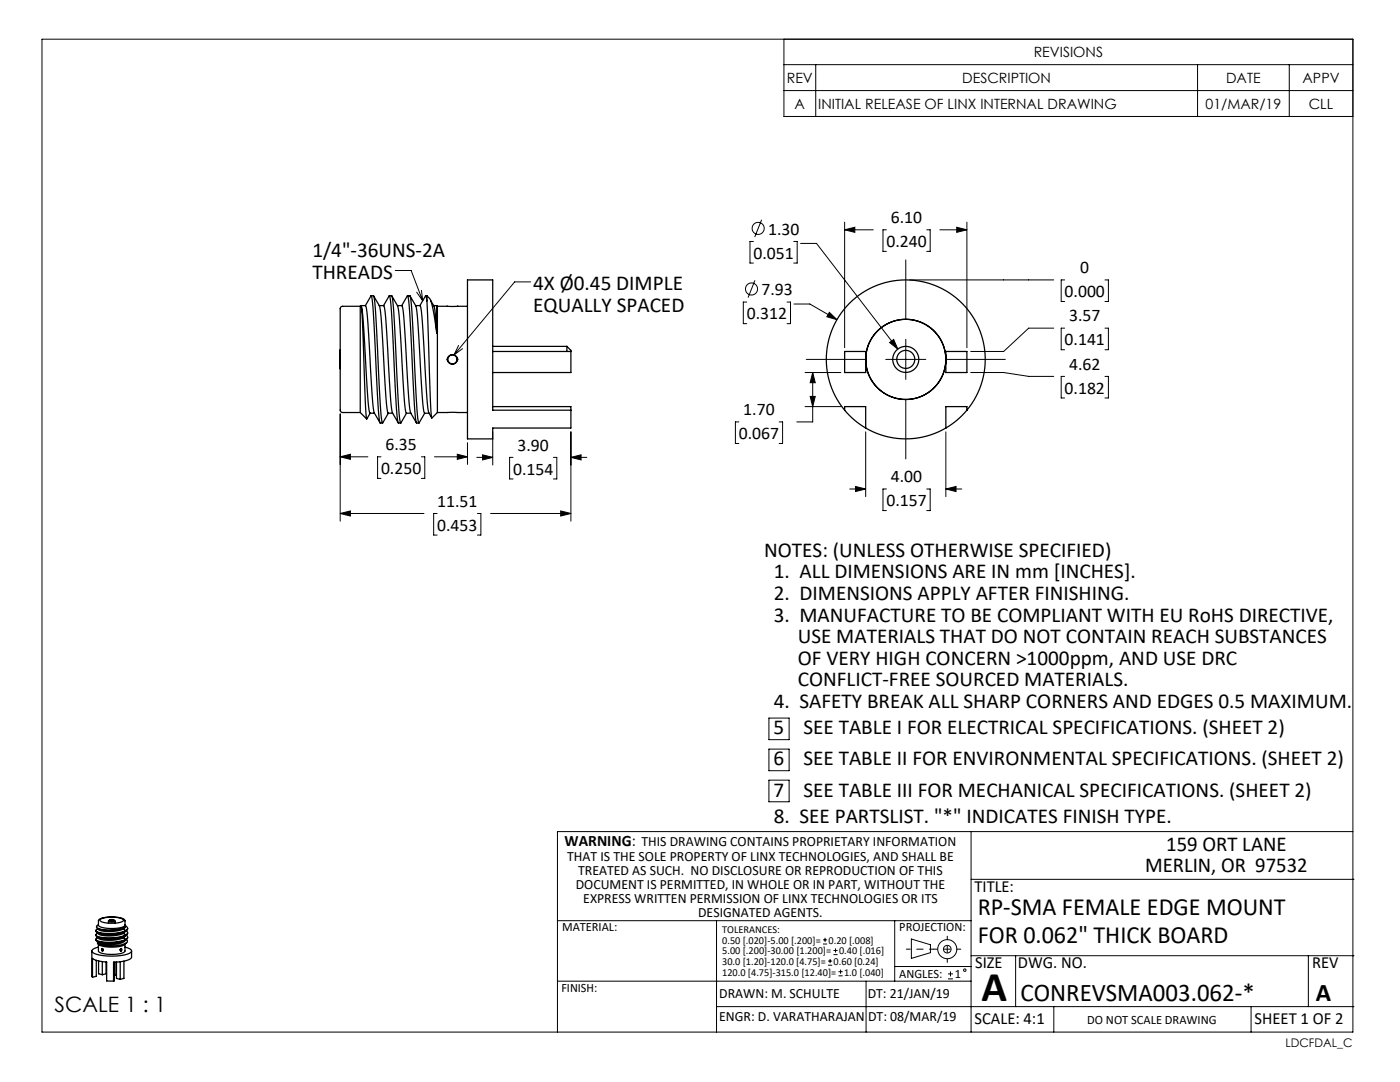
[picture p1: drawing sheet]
<svg xmlns="http://www.w3.org/2000/svg" width="279mm" height="216mm" viewBox="0 0 279 216" stroke-linecap="round" stroke-linejoin="round" font-family="sans-serif">
<g fill="none" stroke="#000" stroke-width=".2">
<path d="M8.4 7.8h261.6v198.1h-261.6zM156.4 7.8v15.4h113.6M156.4 12.9h113.6M156.4 18.1h113.6M162.8 12.9v10.3M239 12.9v10.3M257.3 12.9v10.3M78.9 54h3.1l2.4 6M83.2 58.3l1.2 1.7M84.1 57.9l.3 2.1M105.9 56.2h-3.2l-12.1 14.6M150.4 48.2h-.7v4.3h.7"/>
<path d="M150.7 55.9l-1.4 3.5M152 43.9l-1.4 3.4M158.4 48.2h.7v4.3h-.7M159.8 48.6h3.2l16.2 21.1M168.6 45.9h5.7M168.6 44.3v25.1M168.6 45.9l2-.6v1.1zM176.9 45.9h-.7v4.3h.7M180.8 51.9v11.8M181.5 55.9h28.8M184.9 45.9h.7v4.3h-.7M187.6 45.9h5.4"/>
<path d="M190.9 45.3l2.1 .6-2.1 .5zM193 44.3v25.1M212.5 55.9h-.7v4.3h.7M220.5 55.9h.7v4.3h-.7M91.5 68.9l-.9 1.9M92.3 69.6l-1.7 1.2M149 60.3h-.7v4.3h.7M157.1 60.3h.7v4.3h-.7M158.4 60.7h3.2l5.4 3.1M160.7 74.3h7.1M160.9 71.7h11.9M161.7 79.1h1l-.5 2z"/>
<path d="M162.2 74.3v9.9h-3.2M162.2 74.3l.5 2.1h-1zM165.5 62.3l1.5 1.5-2-.6zM176.8 71.7h8M177.5 68.4l.8-.7 .9 2zM180.8 67.7v8M180.8 79.7v11.9M188.8 71.7h11.8M193.7 74.3h6.6l5 .8h5M210.3 65.5h-5l-5 4.6h-6.6M212.5 65.5h-.7v4.3h.7M212.5 75.1h-.7v4.3h.7"/>
<path d="M220.5 65.5h.7v4.3h-.7M220.5 75.1h.7v4.3h-.7M67.9 82.6v21.4M67.9 91.2h5.5M67.9 91.2l2-.6v1.1zM76 91.2h-.6v4.3h.6M84.1 91.2h.7v4.3h-.7M86.7 91.2h6.6M91.3 90.6l2 .6-2 .5zM93.3 88.3v4.4M95.2 91.3h3.1M96.3 90.8l2 .5-2 .5z"/>
<path d="M98.3 86.2v6.6M102.4 91.3h-.7v4.3h.7M110.4 91.3h.7v4.3h-.7M113.9 86.2v17.8M113.9 91.3h3.2M113.9 91.3l2.1-.5v1zM147.5 84.2h-.7v4.3h.7M155.5 84.2h.7v4.3h-.7M160.7 81.1h7.1M169.6 97.6h3.2M170.7 97.1l2.1 .5-2.1 .5zM172.8 86.2v12.9"/>
<path d="M176.9 97.6h-.7v4.3h.7M184.9 97.6h.7v4.3h-.7M188.8 97.6h3.1M188.8 86.2v12.9M188.8 97.6l2-.5v1zM67.9 102.5h16.7M67.9 102.5l2-.5v1zM87.2 102.5h-.7v4.3h.7M95.3 102.5h.7v4.3h-.7M97.9 102.5h16M111.9 102l2 .5-2 .5zM153.5 143.3h4v4.3h-4z"/>
<path d="M153.5 149.5h4v4.3h-4zM153.5 155.7h4v4.3h-4zM193.8 165.9v40M193.8 175.5h76.4M270 165.9h-158.7v40M111.3 195.8h82.5M111.3 183.7h82.5M143 183.7v22.2M164.2 188.4h.9M164.2 187.5h.9M164.7 187.1v.9M165.3 192.6h.8"/>
<path d="M165.3 191.8h.8M165.7 191.4v.8M166.3 190.5h.9M166.3 189.7h.9M166.7 189.2v.9M167.3 194.7h.9M167.3 193.9h.9M167.8 193.5v.8M172.8 195.8v10.1M178.6 192.9h15.2M178.6 183.7v12.1M181.9 187.4l3.8 1.1v1.6l-3.8 1.1z"/>
<path d="M189.2 195.3h1M189.2 194.3h1M189.7 193.8v1M193.8 190.7h76.4M202.7 190.7v10.2M261.1 190.7v10.2M143 200.9h127.2M210.3 200.9v5M249.7 200.9v5"/>
<circle cx="150" cy="57.7" r="1.21"/>
<circle cx="151.3" cy="45.6" r="1.21"/>
<circle cx="189" cy="189.4" r="1.9"/>
<circle cx="189" cy="189.4" r=".76"/>
<circle cx="192.5" cy="193.6" r=".25"/>
</g>
<path d="M180.9 189.4h5.4M186.3 189.4h5.5" fill="none" stroke="#000" stroke-width=".2" stroke-dasharray="15.2 1.3 1.3 1.3" stroke-dashoffset="14.4"/>
<path d="M189 192v-5.2" fill="none" stroke="#000" stroke-width=".2" stroke-dasharray="15.2 1.3 1.3 1.3" stroke-dashoffset="14.5"/>
<path d="M67.9 102.5l2-.5v1zM111.9 102l2 .5-2 .5zM67.9 91.2l2-.6v1.1zM91.3 90.6l2 .6-2 .5zM96.3 90.8l2 .5-2 .5zM113.9 91.3l2.1-.5v1zM165.5 62.3l-.5 .9 2 .6zM170.7 97.1l2.1 .5-2.1 .5zM188.8 97.6l2-.5v1zM177.5 68.4l1.7 1.3-.9-2zM168.6 45.9l2-.6v1.1zM190.9 45.3l2.1 .6-2.1 .5zM162.2 74.3l.5 2.1h-1zM161.7 79.1h1l-.5 2z" fill="#000"/>
<g fill="none" stroke="#000" stroke-width=".25">
<path d="M74.1 59h.4a107.5 107.5 0 0 1 1 13.8l.5 9 .3 2.6 1.2-2h.9M74.6 59.1a6.9 6.9 0 0 1 1.5 4.8l.3 4.1a132.3 132.3 0 0 0 1 14.4h.1M77.7 59h.5a107.5 107.5 0 0 1 .9 13.8l.5 9 .4 2.6 1.1-2h.9M78.2 59.1a6.9 6.9 0 0 1 1.5 4.8l.3 4.1a132.8 132.8 0 0 0 1.1 14.4M81.3 59h.5a107.7 107.7 0 0 1 .9 13.8l.5 9 .4 2.6 1.2-2M81.8 59.1a6.9 6.9 0 0 1 1.6 4.8l.2 4.1a133.4 133.4 0 0 0 1.1 14.4M85 59h.2M85.2 59v1M85.2 59l.5 .5M85.7 59.5a19.8 19.8 0 0 1 1.4 6.5l.1 .4M86 60l.2 .4a2.74 2.74 0 0 1 .7 2l.3 4M93.3 55.9h5v25.9h15.6v3.6h-15.6v2.2h-5z"/>
<path d="M67.9 69.8l-.1 .1 .1 3.7M71.9 61.1h-3.6l-.3 .2-.1 .3v20.3l.1 .3 .4 .1h3.5M71.9 61.1v21.2M72 61l-.1 .1M72 61a299.7 299.7 0 0 1 .9 19.4l.3 3.2 .7-1.2M72 61h.9M72.1 61a107.1 107.1 0 0 1 1 13.2l.2 4.4a10.9 10.9 0 0 0 .5 3.8M72.9 61l1.2-2a39.5 39.5 0 0 1 .7 8.4v1.3a169.5 169.5 0 0 0 1.1 15.7h.4M72.9 61a21.8 21.8 0 0 1 .7 5.9v1.1a138.4 138.4 0 0 0 1.1 14.4M75.7 61h.9M76.5 61l1.2-2a39.5 39.5 0 0 1 .7 8.4l.1 1.3a169.3 169.3 0 0 0 1 15.7h.5M76.6 61a21.7 21.7 0 0 1 .6 5.9l.1 1.1a138.7 138.7 0 0 0 1 14.4"/>
<path d="M79.3 61h.9l1.1-2a39.5 39.5 0 0 1 .7 8.4l.1 1.3a169.5 169.5 0 0 0 1 15.7h.5M80.2 61a21.7 21.7 0 0 1 .6 5.9l.1 1.1a139.1 139.1 0 0 0 1.1 14.4M83.8 61a21.5 21.5 0 0 1 .7 5.9v1.1a139.4 139.4 0 0 0 1.1 14.4M85.2 60l.7 20.2 .3 3.2-.6-1M85.2 60l-.3-1-1.1 2h-.9M86.5 61h.7M87.2 61v5.4M87.2 61l.1 .1M87.3 61.1v21.2M87.3 61.1h1.9M89.2 61.1h.1M89.2 61.1h2.2"/>
<path d="M89.7 71a1.01 1.01 0 0 1 1.4 .1 1.01 1.01 0 0 1-.1 1.4 1.01 1.01 0 0 1-1.4-.1l-.4-.7zM91.3 61.1h.1M91.4 61.1h1.9M98.3 69.1h14.8M98.3 70.1h15.6M113.1 69.1v1M113.1 69.1l.8 .8v.2M113.9 70.1v4.2h-15.6M168.6 70.1h4.2v4.2h-4.2zM188.8 70.1h4.2v4.2h-4.2zM71.9 82.3l1.3 1.3M73.8 82.4h.9"/>
<path d="M74.7 82.4l1.1 2M78.3 82.4l1.2 2M82 82.4l1.1 2M84.7 82.4h.9M87.3 82.3l-1.1 1.1M87.3 82.3h1.9M89.2 82.3h2.2M89.3 82.3h.1M91.3 82.3h.1M91.4 82.3h1.9M98.3 81.1h15.6v.7M168.6 81.8a15.9 15.9 0 0 0 4.2 3.6"/>
<path d="M168.6 81.8a15.9 15.9 0 0 1 1.3-21.6 15.9 15.9 0 0 1 21.7 0 15.9 15.9 0 0 1 1.4 21.6M168.6 81.8v-.7h4.2v4.3M172.8 85.4a15.9 15.9 0 0 0 16 0M193 81.8a15.9 15.9 0 0 1-4.2 3.6M193 81.8v-.7h-4.2v4.3M18.3 189.8v4.9l.2 .3M18.5 195v-3.8a5.4 5.4 0 0 0 2.8 .8v3.7l1.4 .1M19.2 191.6v3.2l-.7 .2M19.6 184.5l-.3 .3a.42 .42 0 0 0 .1 .4 .42 .42 0 0 0 .4 .1 7.7 7.7 0 0 0 5.2-.4l.1-.2-.2-.2M19.6 189l-.7 .2a.52 .52 0 0 0-.6 .6 .52 .52 0 0 0 .6 .5l1.6 .4 2.2 .1a5 5 0 0 0 3.5-.9l-.2-.5-1.1-.4M19.6 188.4v1.4a3.4 3.4 0 0 0 2.9 .6 2.72 2.72 0 0 0 2.4-.6v-1.4M19.7 191.7v2.6l.7 .2"/>
<path d="M19.8 183.5a6.4 6.4 0 0 1 5 0l.1 1.1a2.71 2.71 0 0 1-2.4 .7h-.2a3.3 3.3 0 0 1-2.7-.7v-.9zM20 183.5a5.6 5.6 0 0 1 4.6 0v.1a1.96 1.96 0 0 1-1.9 .6h-.2a3.2 3.2 0 0 1-2.6-.6zM20.3 189.3a.26 .26 0 0 1 .3 .2 .26 .26 0 0 1-.1 .3l-.2-.2zM20.4 189.3l.2 .2-.1 .2M20.4 191.9v2.6M21.2 192v2.3l-.8 .2M21.6 183.8v.4M21.9 183.6l-.2 .1a1.05 1.05 0 0 0 1.2 .2v-.1l-.2-.2M21.9 183.6v-.1a.43 .43 0 0 1 .8 .2h-.6zM22.8 192v3.7l-.1 .1M22.9 194.6l-.1 .1M22.9 192v2.5l-.1 .2"/>
<path d="M22.9 183.8v.4M23.2 192v3.2l.8 .2M24 191.9v3.5M24.1 189.7h.1M24.1 189.3a.25 .25 0 0 1 .3 .2 .25 .25 0 0 1-.2 .3l-.2-.2zM24.2 189.3l-.2 .2 .1 .2M24.5 185.4l.5 .2M24.5 186.2l.5 .3M24.5 187.1l.5 .2M24.7 185.1a7.2 7.2 0 0 1-5.2 .1M24.7 191.8v3.4l-.7 .2M25 184.7a.51 .51 0 0 1 .5 .6 .51 .51 0 0 1-.5 .4 8.4 8.4 0 0 1-5.8 .1v-.3l.4-.2a.54 .54 0 0 0 .7 .5 6.7 6.7 0 0 0 4.6-.7l.1-.2"/>
<path d="M25.2 186.6a.48 .48 0 0 1 .3 .5 .48 .48 0 0 1-.5 .4 8.4 8.4 0 0 1-5.8 0v-.2l.4-.3a.54 .54 0 0 0 .7 .5 6.7 6.7 0 0 0 4.6-.6l.1-.2a7.1 7.1 0 0 1-5.6 .2M25.2 185.7a.48 .48 0 0 1 .3 .6 .48 .48 0 0 1-.5 .3 8.4 8.4 0 0 1-5.8 .1v-.3l.4-.2a.54 .54 0 0 0 .7 .4 6.7 6.7 0 0 0 4.6-.6l.1-.1a7.1 7.1 0 0 1-5.6 .1M25.2 187.5a.46 .46 0 0 1 .2 .5 .46 .46 0 0 1-.5 .3 8 8 0 0 1-5.4 0l-.1-.2 .2-.2a.55 .55 0 0 0 .7 .5 6.7 6.7 0 0 0 4.6-.7l.1-.1a7.1 7.1 0 0 1-5.6 .2M25.3 188.1l-.4 .4a6.6 6.6 0 0 1-5.2 0l-.2-.2M25.5 185.2a.89 .89 0 0 1-1 .8 8.5 8.5 0 0 1-5.3-.1l-.1-.2M25.5 186.1a.89 .89 0 0 1-1 .8 8.5 8.5 0 0 1-5.3-.1l-.1-.3M25.5 187a.89 .89 0 0 1-1 .8 8.5 8.5 0 0 1-5.3-.1l-.1-.3M26.3 189.8v1.2a2.38 2.38 0 0 1-2.2 .9l-1.4 .1v3.8"/>
<circle cx="90.3" cy="71.7" r=".9"/>
<circle cx="180.8" cy="71.7" r="8"/>
<circle cx="180.8" cy="71.7" r="2.6"/>
<circle cx="180.8" cy="71.7" r="1.8"/>
</g>
<text font-size="8.5" x="195.9" y="199.7">A</text>
<g font-size="5.1">
<text x="203.6" y="199.7">CONREVSMA003.062-*</text>
<text x="262.6" y="199.7">A</text>
</g>
<g font-size="4.9">
<text x="195.1" y="182.5">RP-SMA FEMALE EDGE MOUNT</text>
<text x="195.1" y="188.1">FOR 0.062&quot; THICK BOARD</text>
</g>
<g font-size="4.2">
<text x="62.3" y="51.3">1/4&quot;-36UNS-2A</text>
<text x="62.3" y="55.6">THREADS</text>
<text x="106.4" y="57.9">4X Ø0.45 DIMPLE</text>
<text x="106.4" y="62.2">EQUALLY SPACED</text>
<text x="152.5" y="111.1">NOTES: (UNLESS OTHERWISE SPECIFIED)</text>
<text x="154.4" y="115.4">1. ALL DIMENSIONS ARE IN mm [INCHES].</text>
<text x="154.4" y="119.7">2. DIMENSIONS APPLY AFTER FINISHING.</text>
<text x="154.4" y="124">3. MANUFACTURE TO BE COMPLIANT WITH EU RoHS DIRECTIVE,</text>
<text x="159.2" y="128.3">USE MATERIALS THAT DO NOT CONTAIN REACH SUBSTANCES</text>
<text x="159.2" y="132.7">OF VERY HIGH CONCERN &gt;1000ppm, AND USE DRC</text>
<text x="159.2" y="137">CONFLICT-FREE SOURCED MATERIALS.</text>
<text x="154.4" y="141.3">4. SAFETY BREAK ALL SHARP CORNERS AND EDGES 0.5 MAXIMUM.</text>
<text x="154.4" y="146.5">5</text>
<text x="160.3" y="146.5">SEE TABLE I FOR ELECTRICAL SPECIFICATIONS. (SHEET 2)</text>
<text x="154.4" y="152.7">6</text>
<text x="160.3" y="152.7">SEE TABLE II FOR ENVIRONMENTAL SPECIFICATIONS. (SHEET 2)</text>
<text x="154.4" y="158.9">7</text>
<text x="160.3" y="158.9">SEE TABLE III FOR MECHANICAL SPECIFICATIONS. (SHEET 2)</text>
<text x="154.4" y="164.2">8. SEE PARTSLIST. &quot;*&quot; INDICATES FINISH TYPE.</text>
<text x="232.7" y="169.9">159 ORT LANE</text>
<text x="228.5" y="174.1">MERLIN, OR 97532</text>
<text x="10.9" y="201.9">SCALE 1 : 1</text>
</g>
<g font-size="3.5">
<text x="153.3" y="46.8">1.30</text>
<text x="177.8" y="44.5">6.10</text>
<text x="150.4" y="51.6">0.051</text>
<text x="176.9" y="49.3">0.240</text>
<text x="152" y="58.9">7.93</text>
<text x="212.5" y="59.3">0.000</text>
<text x="215.6" y="54.5">0</text>
<text x="149" y="63.7">0.312</text>
<text x="213.4" y="64.1">3.57</text>
<text x="212.5" y="68.9">0.141</text>
<text x="213.4" y="73.8">4.62</text>
<text x="148.3" y="82.8">1.70</text>
<text x="212.5" y="78.5">0.182</text>
<text x="76.9" y="89.8">6.35</text>
<text x="103.3" y="89.9">3.90</text>
<text x="147.5" y="87.6">0.067</text>
<text x="76" y="94.6">0.250</text>
<text x="102.4" y="94.7">0.154</text>
<text x="87.2" y="101.1">11.51</text>
<text x="176.9" y="101">0.157</text>
<text x="177.8" y="96.2">4.00</text>
<text x="87.2" y="105.9">0.453</text>
</g>
<g font-size="3.4">
<text x="194.5" y="178">TITLE:</text>
<text x="194.6" y="193.2">SIZE</text>
<text x="203.1" y="193.2">DWG. NO.</text>
<text x="261.9" y="193.2">REV</text>
<text x="194.5" y="204.3">SCALE: 4:1</text>
<text x="250.4" y="204.3">SHEET 1 OF 2</text>
</g>
<text font-size="3.2" x="112.7" y="168.8">WARNING:</text>
<g font-size="2.8">
<text x="206.3" y="11.4">REVISIONS</text>
<text x="157" y="16.6">REV</text>
<text x="192" y="16.6">DESCRIPTION</text>
<text x="244.7" y="16.6">DATE</text>
<text x="259.9" y="16.6">APPV</text>
<text x="158.6" y="21.7">A</text>
<text x="163.3" y="21.7">INITIAL RELEASE OF LINX INTERNAL DRAWING</text>
<text x="240.6" y="21.7">01/MAR/19</text>
<text x="261.2" y="21.7">CLL</text>
<text x="113.2" y="171.8">THAT IS THE SOLE PROPERTY OF LINX TECHNOLOGIES, AND SHALL BE</text>
<text x="128" y="168.8">THIS DRAWING CONTAINS PROPRIETARY INFORMATION</text>
<text x="114.9" y="177.4">DOCUMENT IS PERMITTED, IN WHOLE OR IN PART, WITHOUT THE</text>
<text x="115.4" y="174.6">TREATED AS SUCH. NO DISCLOSURE OR REPRODUCTION OF THIS</text>
<text x="116.4" y="180.2">EXPRESS WRITTEN PERMISSION OF LINX TECHNOLOGIES OR ITS</text>
<text x="139.3" y="183.1">DESIGNATED AGENTS.</text>
<text x="143.5" y="199.2">DRAWN: M. SCHULTE</text>
<text x="143.5" y="203.7">ENGR: D. VARATHARAJAN</text>
<text x="173.2" y="199.2">DT: 21/JAN/19</text>
<text x="173.2" y="203.7">DT: 08/MAR/19</text>
</g>
<g font-size="2.5">
<text x="112.2" y="185.7">MATERIAL:</text>
<text x="179.5" y="185.7">PROJECTION:</text>
<text x="112" y="198">FINISH:</text>
<text x="179.5" y="195.2">ANGLES:</text>
<text x="190.5" y="195.2">1</text>
<text x="217" y="204.3">DO NOT SCALE DRAWING</text>
</g>
<text font-size="2.4" x="256.5" y="208.9">LDCFDAL_C</text>
<g font-size="2.1">
<text x="144.1" y="186.2">TOLERANCES:</text>
<text x="144.1" y="188.3">0.50 [.020]-5.00 [.200]=</text>
<text x="144.1" y="190.4">5.00 [.200]-30.00 [1.200]=</text>
<text x="165.4" y="188.3">0.20 [.008]</text>
<text x="167.4" y="190.4">0.40 [.016]</text>
<text x="144.1" y="192.5">30.0 [1.20]-120.0 [4.75]=</text>
<text x="144.1" y="194.7">120.0 [4.75]-315.0 [12.40]=</text>
<text x="166.4" y="192.5">0.60 [0.24]</text>
<text x="168.5" y="194.7">1.0 [.040]</text>
</g>
</svg>
